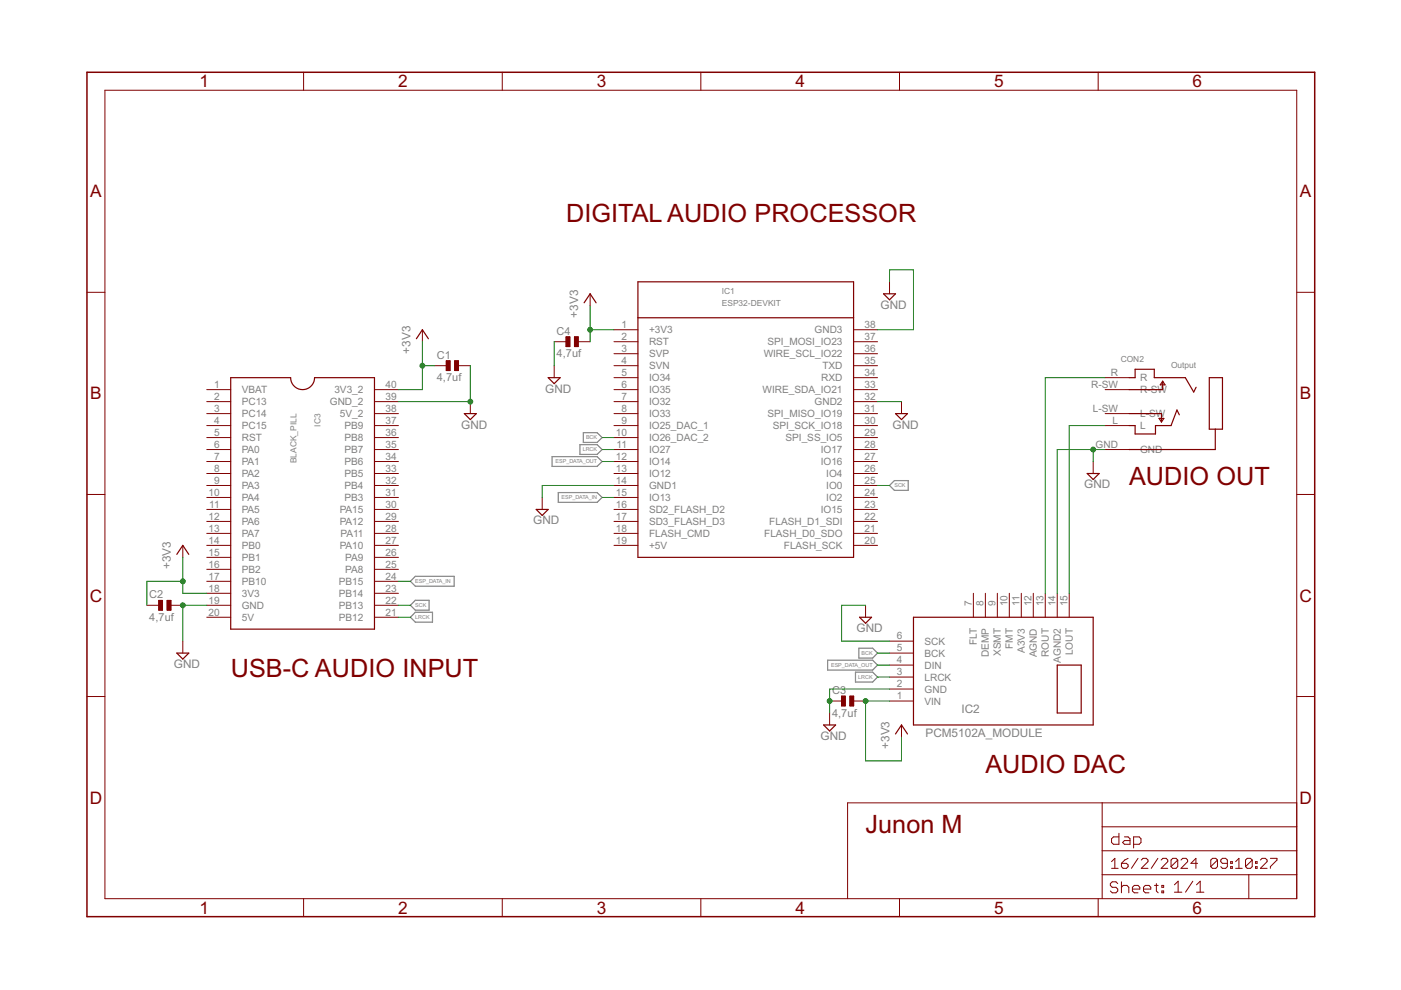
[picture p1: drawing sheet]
<svg xmlns="http://www.w3.org/2000/svg" width="297mm" height="210mm" viewBox="0 0 297 210" stroke-linecap="round" stroke-linejoin="round" font-family="sans-serif">
<path d="M117.1 96.8h9.5l1.1 1.1-1.1 1h-9.5zM123 94.3h3.6l1.1 1-1.1 1.1h-3.6zM123.7 91.7h2.9l1.1 1.1-1.1 1h-2.9zM118.4 104.4h8.2l1.1 1.1-1.1 1h-8.2zM188.6 102.9l1-1h3v2.1h-3zM88.1 127.3h2.9v2.1h-2.9l-1.1-1.1zM88.1 122.2h8.2v2.1h-8.2l-1.1-1zM88.1 129.8h3.6v2.1h-3.6l-1.1-1zM175.5 140h9.5l1.1 1-1.1 1.1h-9.5zM182.1 137.4h2.9l1.1 1.1-1.1 1h-2.9zM181.4 142.5h3.6l1.1 1.1-1.1 1h-3.6z" fill="none" stroke="#808080" stroke-width=".25"/>
<g fill="none" stroke="#800000" stroke-width=".21">
<path d="M22.2 19.1h252.7v171.4h-252.7zM64.4 15.3v3.8M106.5 15.3v3.8M148.6 15.3v3.8M190.7 15.3v3.8M232.8 15.3v3.8M188.6 59.8v2.5M18.4 62h3.8M89.6 69.9v2.6M92.1 77.5h2.5M97.2 77.5h2.5M117.5 72.5h2.5"/>
<path d="M117.5 77.5v2.6M122.6 72.5h2.5M125.1 62.3v2.5M130.2 69.9h5.1M130.2 72.5h5.1M130.2 75h5.1M130.2 77.5h5.1M181 69.9h5.1M181 72.5h5.1M181 75h5.1M181 77.5h5.1M274.9 62h3.8"/>
<path d="M43.8 82.6h5.1M43.8 85.2h5.1M43.8 87.7h5.1M43.8 90.2h5.1M43.8 92.8h5.1M43.8 95.3h5.1M43.8 97.9h5.1M79.4 82.6h5.1M79.4 85.2h5.1M79.4 87.7h5.1M79.4 90.2h5.1M79.4 92.8h5.1"/>
<path d="M79.4 95.3h5.1M79.4 97.9h5.1M99.7 85.2v2.5M130.2 80.1h5.1M130.2 82.6h5.1M130.2 85.2h5.1M130.2 87.7h5.1M130.2 90.2h5.1M130.2 92.8h5.1M130.2 95.3h5.1M130.2 97.9h5.1M181 80.1h5.1"/>
<path d="M181 82.6h5.1M181 85.2h5.1M181 87.7h5.1M181 90.2h5.1M181 92.8h5.1M181 95.3h5.1M181 97.9h5.1M191.1 85.2v2.5M231.8 97.9v2.5M234.3 80.1h5.1M234.3 82.6h5.1M234.3 87.7h5.1"/>
<path d="M234.3 90.2h5.1M234.3 95.3h5.1M18.4 104.8h3.8M38.8 115.6v2.6M43.8 100.4h5.1M43.8 102.9h5.1M43.8 105.5h5.1M43.8 108h5.1M43.8 110.6h5.1M43.8 113.1h5.1M43.8 115.6h5.1M43.8 118.2h5.1"/>
<path d="M79.4 100.4h5.1M79.4 102.9h5.1M79.4 105.5h5.1M79.4 108h5.1M79.4 110.6h5.1M79.4 113.1h5.1M79.4 115.6h5.1M79.4 118.2h5.1M115 105.5v2.5M130.2 100.4h5.1M130.2 102.9h5.1M130.2 105.5h5.1"/>
<path d="M130.2 108h5.1M130.2 110.6h5.1M130.2 113.1h5.1M130.2 115.6h5.1M181 100.4h5.1M181 102.9h5.1M181 105.5h5.1M181 108h5.1M181 110.6h5.1M181 113.1h5.1M181 115.6h5.1M274.9 104.8h3.8"/>
<path d="M31.1 128.3h2.6M36.2 128.3h2.6M38.8 135.9v2.6M43.8 120.7h5.1M43.8 123.3h5.1M43.8 125.8h5.1M43.8 128.3h5.1M43.8 130.9h5.1M79.4 120.7h5.1M79.4 123.3h5.1M79.4 125.8h5.1M79.4 128.3h5.1"/>
<path d="M79.4 130.9h5.1M183.5 128.3v2.6M188.6 138.5h5.1M188.6 135.9h5.1M206.4 125.8v5.1M208.9 125.8v5.1M211.5 125.8v5.1M214 125.8v5.1M216.5 125.8v5.1M219.1 125.8v5.1M221.6 125.8v5.1M224.2 125.8v5.1"/>
<path d="M226.7 125.8v5.1M18.4 147.7h3.8M175.9 148.6h2.5M175.9 151.2v2.5M181 148.6h2.5M188.6 148.6h5.1M188.6 146.1h5.1M188.6 143.6h5.1M188.6 141h5.1M191.1 153.7v2.6M274.9 147.7h3.8M233.7 170.2v20.3"/>
<path d="M233.7 175.3h41.2M237.2 176.7v2.3h-1.1l-.4-.4v-.8l.4-.4h1.1M238.4 177.4h.8l.4 .4v1.2h-1.2l-.4-.4 .4-.4h1.2M240.3 179h1.2l.4-.4v-.8l-.4-.4h-1.2v2.4M274.9 170.2h-95.2v20.3M64.4 190.5v3.9M106.5 190.5v3.9M148.6 190.5v3.9M190.7 190.5v3.9M232.8 190.5v3.9M233.7 185.5h41.2M233.7 180.4h41.2"/>
<path d="M235.7 182.7l.7-.7v2.1M235.7 184.1h1.4M237 187.3l-.4-.3h-.8l-.4 .3v.4l.4 .4h.8l.4 .4v.4l-.4 .4h-.8l-.4-.4M237.8 183h1l.4 .4v.3l-.4 .4h-.7l-.3-.4zM237.8 187v2.3M237.8 188.1l.3-.4h.8l.4 .4v1.2M239.2 182l-.7 .4-.7 .6M240.1 188.5h1.6v-.4l-.4-.4h-.8l-.4 .4v.8l.4 .4h.8M241.3 182l-1.4 2.1M242 182.4l.3-.4h.7l.4 .4v.3l-1.4 1.4h1.4M242.4 188.5h1.6v-.4l-.4-.4h-.8l-.4 .4v.8l.4 .4h.8M244.8 187.7h.8"/>
<path d="M245.2 187.3v1.6l.4 .4M245.5 182l-1.4 2.1M246.2 182.4l.3-.4h.7l.4 .4v.3l-1.4 1.4h1.4M246.3 187.7h.4v.4h-.4zM246.3 188.9h.4v.4h-.4zM249 187.6l.8-.8v2.4M249 189.2h1.6M249.7 182.4v1.3l-.4 .4h-.7l-.3-.4M249.7 182.4l-.4-.4h-.7l-.3 .4v1.3M249.7 182.4l-1.4 1.3M250.4 182.4l.3-.4h.8l.3 .4v.3l-1.4 1.4h1.4M252.9 186.8l-1.5 2.4"/>
<path d="M253.7 189.2h1.5M253.7 187.6l.8-.8v2.4M253.9 183h-1.4l1.1-1v2.1M258.1 182.4v1.3l-.3 .4h-.7l-.4-.4M258.1 182.4l-.3-.4h-.7l-.4 .4v1.3M258.1 182.4l-1.4 1.3M260.2 183h-1l-.4-.3v-.3l.4-.4h.7l.3 .4v1.3l-.3 .4h-.7l-.4-.4M260.9 183.7h.4v.4h-.4zM260.9 182.7h.4v.3h-.4zM262 184.1h1.4M262 182.7l.7-.7v2.1M264.8 185.5v5"/>
<path d="M265.5 182.4v1.3l-.4 .4h-.7l-.3-.4M265.5 182.4l-.4-.4h-.7l-.3 .4v1.3M265.5 182.4l-1.4 1.3M266.2 183.7h.3v.4h-.3zM266.2 182.7h.3v.3h-.3zM267.2 182.4l.4-.4h.7l.3 .4v.3l-1.4 1.4h1.4M269.3 182h1.4v.4l-1.4 1.3v.4"/>
</g>
<g fill="none" stroke="#800000" stroke-width=".25">
<path d="M135.3 59.8h45.7v58.4h-45.7zM88.3 71.8l1.3-1.9 1.2 1.9M94.6 76.5h.8v2h-.8zM96.4 76.5h.8v2h-.8zM120 71.4h.8v2.1h-.8zM121.8 71.4h.8v2.1h-.8zM123.8 64.2l1.3-1.9 1.3 1.9M135.3 67.4h45.7M187.3 62.3h2.6l-1.3 1.3zM48.9 80.1h12.7a2.54 2.54 0 0 0 2.6 2.5 2.54 2.54 0 0 0 2.5-2.5h12.7v53.3h-30.5zM98.4 87.7h2.6l-1.3 1.3zM116.2 80.1h2.6l-1.3 1.2z"/>
<path d="M189.9 87.7h2.5l-1.3 1.3zM239.4 87.7h6.9v1.8M239.4 80.1h1.3v-1.8h4v1.8h6.6l1.8 3 .5-1M245.7 88.7h1.1l-.5 .8zM246.5 80.8v1.8h-7.1M246.5 80.8l.5 .8h-1zM250 87.9l-.5-1-1.2 3.3h-3.3v1.8h-4.3v-1.8h-1.3M256.4 80.1h2.8v10.9h-2.8zM257.7 91v4.3h-18.3M37.5 117.5l1.3-1.9 1.2 1.9M113.7 108h2.5l-1.2 1.3zM230.5 100.4h2.5l-1.2 1.3z"/>
<path d="M33.7 127.3h.7v2h-.7zM35.5 127.3h.7v2h-.7zM37.5 138.5h2.5l-1.2 1.2zM182.2 130.9h2.6l-1.3 1.2zM193.7 130.9h38.1v22.8h-38.1zM174.6 153.7h2.6l-1.3 1.3zM178.4 147.6h.8v2h-.8zM180.2 147.6h.8v2h-.8zM189.9 155.6l1.2-1.9 1.3 1.9M224.2 141h5v10.2h-5z"/>
</g>
<path d="M18.4 15.3h260.3v179.1h-260.3z" fill="none" stroke="#800000" stroke-width=".32"/>
<g fill="#800000" stroke="#800000" stroke-width=".21">
<path d="M96.4 76.5h.8v2h-.8z"/>
<path d="M94.6 76.5h.8v2h-.8z"/>
<path d="M35.5 127.3h.7v2h-.7z"/>
<path d="M33.7 127.3h.7v2h-.7z"/>
<path d="M180.2 147.6h.8v2h-.8z"/>
<path d="M178.4 147.6h.8v2h-.8z"/>
<path d="M121.8 71.4h.8v2.1h-.8z"/>
<path d="M120 71.4h.8v2.1h-.8z"/>
</g>
<g fill="none" stroke="#008000" stroke-width=".21">
<path d="M188.6 59.8v-2.6h5.1v12.7h-7.6M89.6 72.5v10.1h-5.1M89.6 77.5h2.5M99.7 77.5v7.7h-15.2M117.5 72.5v5M125.1 64.8v7.7M125.1 69.9h5.1M127.7 95.3h2.5M127.7 97.9h2.5M127.7 92.8h2.5M186.1 85.2h5M231.8 95.3v2.6"/>
<path d="M234.3 95.3h-10.1v30.5M234.3 90.2h-7.6v35.6M234.3 80.1h-12.7v45.7M38.8 118.2v7.6h5M127.7 105.5h2.5M130.2 102.9h-15.2v2.6M186.1 102.9h2.5M38.8 123.3h-7.7v5M43.8 128.3h-5v7.6M84.5 123.3h2.5M84.5 128.3h2.5M84.5 130.9h2.5"/>
<path d="M183.5 128.3h-5.1v7.6h10.2M186.1 138.5h2.5M186.1 141h2.5M186.1 143.6h2.5M188.6 148.6h-5.1v12.7h7.6v-5M188.6 146.1h-12.7v5.1"/>
</g>
<g fill="#008000" stroke="#008000" stroke-width=".21">
<circle cx="125.1" cy="69.9" r=".51"/>
<circle cx="183.5" cy="148.6" r=".51"/>
<circle cx="89.6" cy="77.5" r=".51"/>
<circle cx="38.8" cy="123.3" r=".51"/>
<circle cx="175.9" cy="148.6" r=".51"/>
<circle cx="231.8" cy="95.3" r=".51"/>
<circle cx="99.7" cy="85.2" r=".51"/>
<circle cx="38.8" cy="128.3" r=".51"/>
</g>
<g font-size="6" fill="#800000">
<text x="120" y="47.1">DIGITALAUDIO PROCESSOR</text>
<text x="239.4" y="102.9">AUDIO OUT</text>
<text x="48.9" y="143.6">USB-C AUDIO INPUT</text>
<text x="208.9" y="163.9">AUDIO DAC</text>
<text x="183.5" y="176.6">Junon M</text>
</g>
<g font-size="4.1" fill="#800000">
<text x="42.3" y="18.5">1</text>
<text x="84.4" y="18.5">2</text>
<text x="126.5" y="18.5">3</text>
<text x="168.6" y="18.5">4</text>
<text x="210.8" y="18.5">5</text>
<text x="252.9" y="18.5">6</text>
<text x="19.1" y="41.8">A</text>
<text x="275.6" y="41.8">A</text>
<text x="19.1" y="84.7">B</text>
<text x="275.6" y="84.7">B</text>
<text x="19" y="127.6">C</text>
<text x="275.5" y="127.6">C</text>
<text x="19" y="170.4">D</text>
<text x="275.5" y="170.4">D</text>
<text x="42.3" y="193.7">1</text>
<text x="84.4" y="193.7">2</text>
<text x="126.5" y="193.7">3</text>
<text x="168.6" y="193.7">4</text>
<text x="210.8" y="193.7">5</text>
<text x="252.9" y="193.7">6</text>
</g>
<g font-size="2.8" fill="#808080">
<text x="186.7" y="65.5">GND</text>
<text x="122.6" y="67.4" transform="rotate(-90 122.6 67.4)">+3V3</text>
<text x="87" y="75" transform="rotate(-90 87 75)">+3V3</text>
<text x="115.6" y="83.3">GND</text>
<text x="97.8" y="90.9">GND</text>
<text x="189.2" y="90.9">GND</text>
<text x="229.9" y="103.6">GND</text>
<text x="113" y="111.2">GND</text>
<text x="36.2" y="120.7" transform="rotate(-90 36.2 120.7)">+3V3</text>
<text x="181.6" y="134">GND</text>
<text x="36.9" y="141.7">GND</text>
<text x="203.8" y="151.2">IC2</text>
<text x="174" y="156.9">GND</text>
<text x="188.6" y="158.8" transform="rotate(-90 188.6 158.8)">+3V3</text>
<text x="196.2" y="156.3">PCM5102A_MODULE</text>
</g>
<g font-size="2.6" fill="#808080">
<text x="118" y="70.9">C4</text>
<text x="92.6" y="76">C1</text>
<text x="118" y="75.8">4,7uf</text>
<text x="92.6" y="80.8">4,7uf</text>
<text x="31.7" y="131.6">4,7uf</text>
<text x="31.7" y="126.8">C2</text>
<text x="176.4" y="147.1">C3</text>
<text x="176.4" y="151.9">4,7uf</text>
</g>
<g font-size="2.4" fill="#808080">
<text x="131.7" y="69.6">1</text>
<text x="137.6" y="70.7">+3V3</text>
<text x="172.7" y="70.7">GND3</text>
<text x="183.3" y="69.6">38</text>
<text x="131.7" y="72.1">2</text>
<text x="131.7" y="74.6">3</text>
<text x="131.7" y="77.2">4</text>
<text x="137.6" y="73.2">RST</text>
<text x="137.6" y="75.8">SVP</text>
<text x="161.9" y="75.8">WIRE_SCL_IO22</text>
<text x="162.7" y="73.2">SPI_MOSI_IO23</text>
<text x="183.3" y="77.2">35</text>
<text x="183.3" y="74.6">36</text>
<text x="183.3" y="72.1">37</text>
<text x="45.4" y="82.3">1</text>
<text x="51.3" y="83.4">VBAT</text>
<text x="70.9" y="83.4">3V3_2</text>
<text x="81.7" y="82.3">40</text>
<text x="131.7" y="79.7">5</text>
<text x="131.7" y="82.3">6</text>
<text x="137.6" y="78.3">SVN</text>
<text x="137.6" y="80.8">IO34</text>
<text x="137.6" y="83.4">IO35</text>
<text x="161.7" y="83.4">WIRE_SDA_IO21</text>
<text x="174.1" y="80.8">RXD</text>
<text x="174.4" y="78.3">TXD</text>
<text x="183.3" y="82.3">33</text>
<text x="183.3" y="79.7">34</text>
<text x="231.4" y="82.3">R-SW</text>
<text x="235.5" y="79.7">R</text>
<text x="241.7" y="80.8">R</text>
<text x="241.7" y="83.4">R-SW</text>
<text x="45.4" y="84.8">2</text>
<text x="45.4" y="87.3">3</text>
<text x="45.4" y="89.9">4</text>
<text x="51.3" y="85.9">PC13</text>
<text x="51.3" y="88.5">PC14</text>
<text x="69.9" y="85.9">GND_2</text>
<text x="72.1" y="88.5">5V_2</text>
<text x="81.7" y="89.9">37</text>
<text x="81.7" y="87.3">38</text>
<text x="81.7" y="84.8">39</text>
<text x="131.7" y="84.8">7</text>
<text x="131.7" y="87.3">8</text>
<text x="131.7" y="89.9">9</text>
<text x="137.6" y="85.9">IO32</text>
<text x="137.6" y="88.5">IO33</text>
<text x="162.7" y="88.5">SPI_MISO_IO19</text>
<text x="172.7" y="85.9">GND2</text>
<text x="183.3" y="89.9">30</text>
<text x="183.3" y="87.3">31</text>
<text x="183.3" y="84.8">32</text>
<text x="231.7" y="87.3">L-SW</text>
<text x="235.9" y="89.9">L</text>
<text x="241.7" y="88.5">L-SW</text>
<text x="45.4" y="92.4">5</text>
<text x="45.4" y="95">6</text>
<text x="51.3" y="91">PC15</text>
<text x="51.3" y="93.5">RST</text>
<text x="73" y="93.5">PB8</text>
<text x="73" y="91">PB9</text>
<text x="81.7" y="95">35</text>
<text x="81.7" y="92.4">36</text>
<text x="130.6" y="92.4">10</text>
<text x="130.7" y="95">11</text>
<text x="137.6" y="91">IO25_DAC_1</text>
<text x="137.6" y="93.5">IO26_DAC_2</text>
<text x="163.8" y="91">SPI_SCK_IO18</text>
<text x="166.6" y="93.5">SPI_SS_IO5</text>
<text x="183.3" y="95">28</text>
<text x="183.3" y="92.4">29</text>
<text x="232.3" y="95">GND</text>
<text x="241.7" y="91">L</text>
<text x="45.4" y="97.5">7</text>
<text x="45.4" y="100">8</text>
<text x="51.3" y="96.1">PA0</text>
<text x="51.3" y="98.6">PA1</text>
<text x="51.3" y="101.2">PA2</text>
<text x="73" y="101.2">PB5</text>
<text x="73" y="98.6">PB6</text>
<text x="73" y="96.1">PB7</text>
<text x="81.7" y="100">33</text>
<text x="81.7" y="97.5">34</text>
<text x="130.6" y="97.5">12</text>
<text x="130.6" y="100">13</text>
<text x="137.6" y="96.1">IO27</text>
<text x="137.6" y="98.6">IO14</text>
<text x="137.6" y="101.2">IO12</text>
<text x="174" y="98.6">IO16</text>
<text x="174" y="96.1">IO17</text>
<text x="175.2" y="101.2">IO4</text>
<text x="183.3" y="100">26</text>
<text x="183.3" y="97.5">27</text>
<text x="241.7" y="96.1">GND</text>
<text x="44.2" y="105.1">10</text>
<text x="44.4" y="107.7">11</text>
<text x="45.4" y="102.6">9</text>
<text x="51.3" y="103.7">PA3</text>
<text x="51.3" y="106.2">PA4</text>
<text x="73" y="106.2">PB3</text>
<text x="73" y="103.7">PB4</text>
<text x="81.7" y="107.7">30</text>
<text x="81.7" y="105.1">31</text>
<text x="81.7" y="102.6">32</text>
<text x="130.6" y="102.6">14</text>
<text x="130.6" y="105.1">15</text>
<text x="130.6" y="107.7">16</text>
<text x="137.6" y="103.7">GND1</text>
<text x="137.6" y="106.2">IO13</text>
<text x="175.2" y="106.2">IO2</text>
<text x="175.2" y="103.7">IO0</text>
<text x="183.3" y="107.7">23</text>
<text x="183.3" y="105.1">24</text>
<text x="183.3" y="102.6">25</text>
<text x="44.2" y="110.2">12</text>
<text x="44.2" y="112.7">13</text>
<text x="51.3" y="108.8">PA5</text>
<text x="51.3" y="111.3">PA6</text>
<text x="51.3" y="113.8">PA7</text>
<text x="72" y="111.3">PA12</text>
<text x="72" y="108.8">PA15</text>
<text x="72.2" y="113.9">PA11</text>
<text x="81.7" y="112.7">28</text>
<text x="81.7" y="110.2">29</text>
<text x="130.6" y="110.2">17</text>
<text x="130.6" y="112.7">18</text>
<text x="137.6" y="108.8">SD2_FLASH_D2</text>
<text x="137.6" y="111.3">SD3_FLASH_D3</text>
<text x="137.6" y="113.8">FLASH_CMD</text>
<text x="162" y="113.9">FLASH_D0_SDO</text>
<text x="163.1" y="111.3">FLASH_D1_SDI</text>
<text x="174" y="108.8">IO15</text>
<text x="183.3" y="112.7">21</text>
<text x="183.3" y="110.2">22</text>
<text x="44.2" y="115.3">14</text>
<text x="44.2" y="117.8">15</text>
<text x="51.3" y="116.4">PB0</text>
<text x="51.3" y="118.9">PB1</text>
<text x="72" y="116.4">PA10</text>
<text x="73.2" y="118.9">PA9</text>
<text x="81.7" y="117.8">26</text>
<text x="81.7" y="115.3">27</text>
<text x="130.6" y="115.3">19</text>
<text x="137.6" y="116.4">+5V</text>
<text x="166.2" y="116.4">FLASH_SCK</text>
<text x="183.3" y="115.3">20</text>
<text x="44.2" y="120.4">16</text>
<text x="44.2" y="122.9">17</text>
<text x="44.2" y="125.4">18</text>
<text x="51.3" y="121.5">PB2</text>
<text x="51.3" y="124">PB10</text>
<text x="71.9" y="124">PB15</text>
<text x="73.2" y="121.5">PA8</text>
<text x="81.7" y="125.4">23</text>
<text x="81.7" y="122.9">24</text>
<text x="81.7" y="120.4">25</text>
<text x="44.2" y="128">19</text>
<text x="44.2" y="130.5">20</text>
<text x="51.3" y="126.5">3V3</text>
<text x="51.3" y="129.1">GND</text>
<text x="51.3" y="131.6">5V</text>
<text x="71.9" y="131.6">PB12</text>
<text x="71.9" y="129.1">PB13</text>
<text x="71.9" y="126.5">PB14</text>
<text x="81.7" y="130.5">21</text>
<text x="81.7" y="128">22</text>
<text x="206" y="128.5" transform="rotate(-90 206 128.5)">7</text>
<text x="208.6" y="128.5" transform="rotate(-90 208.6 128.5)">8</text>
<text x="211.1" y="128.5" transform="rotate(-90 211.1 128.5)">9</text>
<text x="213.6" y="128.5" transform="rotate(-90 213.6 128.5)">10</text>
<text x="216.2" y="128.5" transform="rotate(-90 216.2 128.5)">11</text>
<text x="218.7" y="128.5" transform="rotate(-90 218.7 128.5)">12</text>
<text x="221.3" y="128.5" transform="rotate(-90 221.3 128.5)">13</text>
<text x="223.8" y="128.5" transform="rotate(-90 223.8 128.5)">14</text>
<text x="226.3" y="128.5" transform="rotate(-90 226.3 128.5)">15</text>
<text x="190.2" y="135.6">6</text>
<text x="196" y="136.7">SCK</text>
<text x="207.1" y="136.8" transform="rotate(-90 207.1 136.8)">FLT</text>
<text x="214.8" y="137.6" transform="rotate(-90 214.8 137.6)">FMT</text>
<text x="190.2" y="143.2">3</text>
<text x="190.2" y="140.7">4</text>
<text x="190.2" y="138.1">5</text>
<text x="196" y="141.8">DIN</text>
<text x="196" y="139.2">BCK</text>
<text x="209.7" y="139.4" transform="rotate(-90 209.7 139.4)">DEMP</text>
<text x="212.2" y="139.1" transform="rotate(-90 212.2 139.1)">XSMT</text>
<text x="217.3" y="138.4" transform="rotate(-90 217.3 138.4)">A3V3</text>
<text x="219.8" y="139.4" transform="rotate(-90 219.8 139.4)">AGND</text>
<text x="222.4" y="139.3" transform="rotate(-90 222.4 139.3)">ROUT</text>
<text x="224.9" y="140.6" transform="rotate(-90 224.9 140.6)">AGND2</text>
<text x="227.5" y="138.9" transform="rotate(-90 227.5 138.9)">LOUT</text>
<text x="190.2" y="148.3">1</text>
<text x="190.2" y="145.7">2</text>
<text x="196" y="149.4">VIN</text>
<text x="196" y="146.9">GND</text>
<text x="196" y="144.3">LRCK</text>
</g>
<g font-size="2" fill="#808080">
<text x="153" y="64.8">ESP32-DEVKIT</text>
<text x="153" y="62.3">IC1</text>
<text x="237.6" y="76.8">CON2</text>
<text x="248.3" y="78">Output</text>
<text x="68" y="90.5" transform="rotate(-90 68 90.5)">IC3</text>
<text x="62.9" y="98.2" transform="rotate(-90 62.9 98.2)">BLACK_PILL</text>
</g>
<g font-size="1.3" fill="#808080">
<text x="123.6" y="95.7">LRCK</text>
<text x="124.3" y="93.2">BCK</text>
<text x="117.8" y="98.2">ESP_DATA_OUT</text>
<text x="119.1" y="105.9">ESP_DATA_IN</text>
<text x="189.6" y="103.3">SCK</text>
<text x="88.1" y="123.7">ESP_DATA_IN</text>
<text x="88.1" y="128.7">SCK</text>
<text x="88.1" y="131.3">LRCK</text>
<text x="176.2" y="141.4">ESP_DATA_OUT</text>
<text x="182" y="144">LRCK</text>
<text x="182.7" y="138.9">BCK</text>
</g>
</svg>
